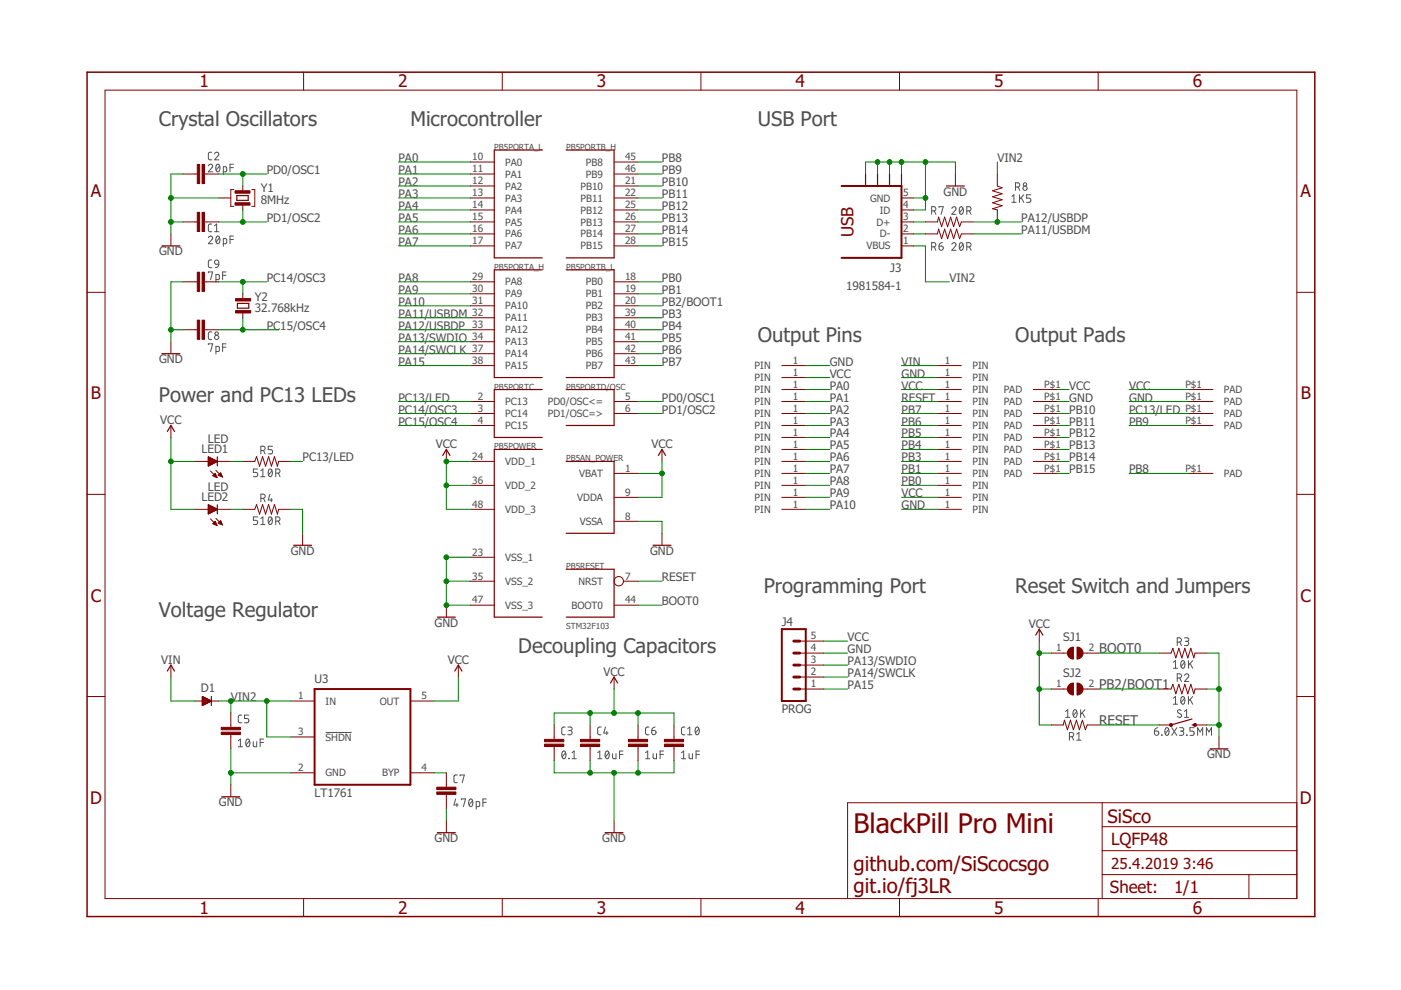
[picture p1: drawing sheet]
<svg xmlns="http://www.w3.org/2000/svg" width="297mm" height="210mm" viewBox="0 0 297 210" stroke-linecap="round" stroke-linejoin="round" font-family="sans-serif">
<g fill="none" stroke="#505050" stroke-width=".21">
<path d="M44.2 35.2a.44 .44 0 0 1 .6-.4 .44 .44 0 0 1 .1 .7l-.7 .9h.9M44.9 32.3h-.5l-.2 .3v1.1l.2 .2h.5M45.5 32.6a.44 .44 0 0 1 .6-.3 .44 .44 0 0 1 .1 .7l-.7 .9h.9M46 34.9l.2-.1a.93 .93 0 0 1 0 1.6 1.02 1.02 0 0 1-.2-1.5zM46.5 35.2l-.7 .9M47.3 36.4h.6l.1-.1-.1-.9-.6-.1v1.7M48.8 35.5h.7M49.5 34.8h-.7v1.6M215.3 39.6h.5a.44 .44 0 0 0 .4-.4 .44 .44 0 0 0-.4-.4h-.5v1.6M215.9 39.6l.3 .8M44.2 50.4a.45 .45 0 0 1 .6-.3 .45 .45 0 0 1 .1 .7l-.7 .9h.9M44.2 57.8v-.1h.9l-.5 1.6"/>
<path d="M44.9 47.5l-.6 .1-.1 .3v1l.2 .2h.5M44.9 55.1l-.6 .1-.1 .3v1l.2 .2h.5M45.5 49.1h.9M45.5 47.9l.4-.4v1.6M45.6 55.3l.3-.2 .3 .2 .2 .7-.8-.1-.1-.3zM45.8 59.3l.6-.1 .1-.7-.1-.2-.6-.1v1.6M46 50.2l.2-.2a.95 .95 0 0 1 0 1.7 1.02 1.02 0 0 1-.2-1.5zM46.4 56l-.3 .6-.4 .1M46.5 50.4l-.7 .9M47.2 58.4h.7M47.3 51.7l.6-.1 .1-.1-.1-.9h-.6v1.6M47.9 57.7h-.7v1.6"/>
<path d="M48.8 50.8h.7M49.5 50h-.7v1.7M197.5 52.3h.5a.46 .46 0 0 0 .4-.4 .46 .46 0 0 0-.4-.5h-.5v1.7M197.5 44.7h.5a.46 .46 0 0 0 .4-.4 .46 .46 0 0 0-.4-.5h-.5v1.6M198.1 52.3l.3 .8M198.1 44.7l.3 .7M199.1 52.2h.5a.45 .45 0 0 1 .4 .5 .45 .45 0 0 1-.5 .4 .45 .45 0 0 1-.4-.5zM199.1 44v-.2h.9l-.5 1.6M199.8 51.4l-.6 .3-.1 .5M201.8 51.8a.44 .44 0 0 1 .6-.3 .44 .44 0 0 1 .2 .7l-.8 .9h.9M201.8 44.2a.44 .44 0 0 1 .6-.3 .44 .44 0 0 1 .2 .7l-.8 .8h.9M203.6 51.5l.2-.1a.97 .97 0 0 1 0 1.7 1.02 1.02 0 0 1-.2-1.6z"/>
<path d="M203.6 43.9l.2-.1a.97 .97 0 0 1 0 1.6 1 1 0 0 1-.2-1.5zM204.2 51.8l-.7 .9M204.2 44.2l-.7 .9M205 52.3h.4a.46 .46 0 0 0 .5-.4 .46 .46 0 0 0-.5-.5h-.4v1.7M205 44.7h.4a.46 .46 0 0 0 .5-.4 .46 .46 0 0 0-.5-.5h-.4v1.6M205.5 52.3l.4 .8M205.5 44.7l.4 .7M214.5 41.7l.5-.4v1.6M214.5 42.9h.9M216.2 41.3v1.6M216.5 41.9l.6 1M217.1 41.3l-.9 1"/>
<path d="M218.5 41.3h-.8v.7h.5a.45 .45 0 0 1 .4 .5 .45 .45 0 0 1-.4 .4h-.5M44.2 73.1v-.2h.9l-.5 1.6M44.9 70.4h-.5l-.2 .3 .1 1.2 .6 .1M45.8 74.5l.6-.1 .1-.7-.1-.2-.6-.1v1.7M47.2 73.6h.7M47.9 72.9h-.7v1.6M54.6 99.4h-.9v.8h.6a.46 .46 0 0 1 .3 .4 .46 .46 0 0 1-.3 .5h-.6M55.3 99.8l.4-.4v1.7M55.3 95.5h.5a.46 .46 0 0 0 .4-.4 .46 .46 0 0 0-.4-.5h-.5v1.6M55.9 95.5l.3 .7M57 99.5l.3-.1a.97 .97 0 0 1 0 1.7 1.03 1.03 0 0 1-.3-1.6zM57.7 99.8l-.8 .9"/>
<path d="M57.8 94.6h-.9v.7h.5a.46 .46 0 0 1 .4 .5 .46 .46 0 0 1-.4 .4h-.5M54.6 109.6h-.9v.7h.6a.45 .45 0 0 1 .3 .5 .45 .45 0 0 1-.3 .4h-.6M55.3 111.2h.9M55.3 110l.4-.4v1.6M55.3 101.1h.9M55.3 105.7h.5a.44 .44 0 0 0 .4-.5 .44 .44 0 0 0-.4-.4h-.5v1.6M55.9 105.7l.3 .7M57 109.7l.3-.1a.95 .95 0 0 1 0 1.6 1 1 0 0 1-.3-1.5zM57.2 104.8l-.3 1.2h.9M57.5 105.7v.7M57.7 110l-.8 .8M58.5 110.5h.4a.44 .44 0 0 0 .5-.5 .44 .44 0 0 0-.5-.4h-.4v1.6"/>
<path d="M58.5 100.3h.4a.44 .44 0 0 0 .5-.4 .44 .44 0 0 0-.5-.5h-.4v1.7M59 110.5l.4 .7M59 100.3l.4 .8M249.6 136.1h.4a.46 .46 0 0 0 .5-.4 .46 .46 0 0 0-.5-.5h-.4v1.7M250.1 136.1l.4 .8M251.1 135.2h.6a.37 .37 0 0 1 .4 .4 .37 .37 0 0 1-.4 .4h-.4M251.6 136a.44 .44 0 0 1 .5 .4 .44 .44 0 0 1-.5 .5h-.5M50.5 157.1l.5-.4v1.6M50.5 158.3h.9M51.2 151.6h-.4l-.3 .4v1l.3 .2h.4M52.3 156.8l.1-.1a.8 .8 0 0 1 .7 .6 .8 .8 0 0 1-.2 .8l-.4 .2a1.04 1.04 0 0 1-.2-1.5zM52.7 151.6h-.9v.7h.6a.46 .46 0 0 1 .4 .5 .46 .46 0 0 1-.4 .4h-.6"/>
<path d="M52.9 157.1l-.7 .9M53.7 157.2v1l.3 .1h.4v-1.1M55.2 157.4h.7M55.9 156.7h-.7v1.6M69 155.3h5.5M119.3 159.3l.2-.1a.97 .97 0 0 1 0 1.7 1.02 1.02 0 0 1-.2-1.6zM119.8 154.2h-.5l-.2 .3v1.1l.2 .2h.5M119.9 159.6l-.7 .9M120.4 154.2h.5a.36 .36 0 0 1 .4 .3 .36 .36 0 0 1-.4 .4h-.3M120.9 154.9a.46 .46 0 0 1 .4 .4 .46 .46 0 0 1-.4 .5h-.5M121.3 159.6l.4-.4v1.7M126.7 159.6l.5-.4v1.7"/>
<path d="M127.4 154.2h-.5l-.2 .3v1.1l.2 .2h.5M128.4 154.2l-.4 1.2h.9M128.5 159.3l.2-.1a.97 .97 0 0 1 0 1.7 1.02 1.02 0 0 1-.2-1.6zM128.7 155.1v.7M129.1 159.6l-.7 .9M129.9 159.8v.9l.3 .2h.4v-1.1M131.4 160h.7M132.1 159.2h-.7v1.7M136.9 159.6l.4-.4v1.7M137.6 154.2h-.5l-.2 .3 .1 1.2 .6 .1M138.2 154.9h.5a.45 .45 0 0 1 .4 .5 .45 .45 0 0 1-.5 .4 .45 .45 0 0 1-.4-.5zM138.5 159.8v.9l.2 .2h.5v-1.1"/>
<path d="M138.9 154.2l-.4 .1-.3 .6M140 160h.7M140.7 159.2h-.7v1.7M144.5 159.6l.4-.4v1.7M145.2 154.2h-.5l-.2 .3 .1 1.2 .6 .1M145.8 155.8h.9M145.8 154.5l.4-.3v1.6M146.1 159.8v.9l.3 .2h.4v-1.1M147.6 154.3l.1-.1a.8 .8 0 0 1 .6 .5 .8 .8 0 0 1-.2 .9l-.3 .2a1.04 1.04 0 0 1-.2-1.5zM147.6 160h.7M148.2 154.5l-.8 .9M148.3 159.2h-.7v1.7"/>
<path d="M225.9 150.8l.5-.3v1.6M225.9 152.1h.9M226.7 156.2h.5a.46 .46 0 0 0 .4-.4 .46 .46 0 0 0-.4-.5h-.5v1.6M227.3 156.2l.3 .7M227.7 150.6l.2-.1a.95 .95 0 0 1 0 1.6 1.04 1.04 0 0 1-.2-1.5zM228.3 150.8l-.7 .9M228.3 155.7l.4-.4v1.6M228.3 156.9h.9M229.1 150.5v1.6M229.5 151.1l.5 1M230 150.5l-.9 1M244.8 155h.5a.45 .45 0 0 1 .4 .5 .45 .45 0 0 1-.5 .4 .45 .45 0 0 1-.4-.4z"/>
<path d="M245.5 154.3l-.6 .3-.1 .4M246.3 155.8l.1 .1zM247.2 154.4l.2-.1a.97 .97 0 0 1 0 1.6 1.02 1.02 0 0 1-.2-1.5zM247.8 154.6l-.7 1M248.4 154.3l1.1 1.6M248.8 148l.4-.3v1.6M248.8 140.4l.4-.3v1.6M248.8 149.3h.9M248.8 141.7h.9M249.5 154.3l-1.1 1.6M249.6 143.8h.4a.46 .46 0 0 0 .5-.5 .46 .46 0 0 0-.5-.4h-.4v1.6M250.1 154.3h.5a.36 .36 0 0 1 .4 .3 .36 .36 0 0 1-.4 .4h-.3"/>
<path d="M250.1 143.8l.4 .7M250.4 150.6l-.5-.1-.2 .3v.3l.6 .3a.41 .41 0 0 1 .1 .6 .41 .41 0 0 1-.6 0l-.2-.1M250.5 147.8l.3-.1a.97 .97 0 0 1 0 1.6 1 1 0 0 1-.3-1.5zM250.5 140.2l.3-.1a.97 .97 0 0 1 0 1.6 1 1 0 0 1-.3-1.5zM250.5 155a.46 .46 0 0 1 .5 .5 .46 .46 0 0 1-.5 .4h-.4M251.1 152.1h.9M251.1 150.8l.5-.3v1.6M251.1 143.2a.45 .45 0 0 1 .7-.3 .45 .45 0 0 1 .1 .7l-.8 .9h1M251.1 148l-.7 .9M251.1 140.4l-.7 .9M251.6 155.8l.1 .1zM252 140.1v1.6"/>
<path d="M252 147.7v1.6M252.3 148.3l.6 1M252.3 140.7l.6 1M252.9 147.7l-.9 1M252.9 140.1l-.9 1M253.2 154.3h-.9v.7h.5a.46 .46 0 0 1 .4 .5 .46 .46 0 0 1-.4 .4h-.5M253.9 155.9v-1.6l.5 .9 .6-.9v1.6M255.8 155.9v-1.6l.5 .9 .6-.9v1.6M96.6 169.4l-.4 1.3h.9M96.9 170.3v.7M97 164.3h-.5l-.3 .4 .1 1 .2 .2h.5M97.5 164.5v-.2h.9l-.4 1.6"/>
<path d="M97.8 169.6v-.2h.9l-.4 1.6M99.6 169.5l.2-.1a.97 .97 0 0 1 0 1.6 1.02 1.02 0 0 1-.2-1.5zM100.2 169.8l-.7 .9M101 171h.5l.2-.1v-.7l-.1-.2-.6-.1v1.7M102.4 170.1h.7M103.1 169.4h-.7v1.6M120.6 160.8l.1 .1zM121.3 160.9h.9M126.7 160.9h.9M136.9 160.9h.9M144.5 160.9h.9"/>
<circle cx="217.3" cy="39.9" r=".45"/>
<circle cx="217.3" cy="39.1" r=".36"/>
<circle cx="45.9" cy="70.7" r=".36"/>
<circle cx="45.9" cy="71.5" r=".46"/>
</g>
<g fill="none" stroke="#800000" stroke-width=".21">
<path d="M22.3 19.1h252.7v171.4h-252.7zM64.4 15.3v3.8M106.5 15.3v3.8M148.6 15.3v3.8M190.7 15.3v3.8M232.8 15.3v3.8M38.8 36.9h3M43.3 36.9h3.1M51.5 39.4v1.4M99.7 36.9h5.1M99.7 34.4h5.1M99.7 39.4h5.1"/>
<path d="M130.2 36.9h5.1M130.2 34.4h5.1M130.2 39.4h5.1M202.6 36.9v2.5M211.5 36.9v2.5l1 .4-2.1 .6 2.1 .7-2.1 .6 2.1 .7-2.1 .6 2.1 .6-2.1 .7 1.1 .2v2.6M36.2 49.6v2.5M38.8 47.1h3M38.8 59.8h3M43.3 47.1h3.1M43.3 59.8h3.1M46.4 42h2.5M49.6 40.2h-.7v3.6h.7"/>
<path d="M51.5 43.1v1.4M53.4 40.2h.6v3.6h-.6M99.7 47.1h5.1M99.7 42h5.1M99.7 44.5h5.1M99.7 49.6h5.1M99.7 52.1h5.1M99.7 59.8h5.1M130.2 47.1h5.1M130.2 42h5.1M130.2 44.5h5.1M130.2 49.6h5.1"/>
<path d="M130.2 52.1h5.1M130.2 59.8h5.1M191.1 47.1h2.6M191.1 42h2.6M191.1 44.5h2.6M191.1 49.6h2.6M191.1 52.1h2.6M196.2 47.1h2.6l.2-1.1 .6 2.1 .7-2.1 .6 2.1 .6-2.1 .7 2.1 .6-2.1 .7 2.1 .3-1h2.6M196.2 49.6h2.6l.2-1 .6 2 .7-2 .6 2 .6-2 .7 2 .6-2 .7 2 .3-1h2.6M18.5 62h3.8M36.2 72.5v2.5M38.8 69.9h3"/>
<path d="M43.3 69.9h3.1M51.5 62.3v1.4M51.5 66v1.4M99.7 62.3h5.1M99.7 64.8h5.1M99.7 67.4h5.1M99.7 69.9h5.1M99.7 72.5h5.1M99.7 75h5.1M99.7 77.5h5.1M130.2 62.3h5.1M130.2 64.8h5.1"/>
<path d="M130.2 67.4h5.1M130.2 69.9h5.1M130.2 72.5h5.1M130.2 75h5.1M130.2 77.5h5.1M165.8 77.5h5M198.8 77.5h5M275 62h3.8M36.2 90.2v2.6M41.3 97.8h2.9M44.2 96.9l1.9 .9-1.9 1zM44.2 98.8h.1"/>
<path d="M44.2 98.6h.3M44.2 98.5h.5M44.2 98.4h.8M44.2 98.3h1M44.2 98.1h1.2M44.2 98h1.5M44.2 97.9h1.7M44.2 97.8h1.8M44.2 97.7h1.5M44.2 97.6h1.3M44.2 97.4h1.1M44.2 97.3h.8"/>
<path d="M44.2 97.2h.6M44.2 97.1h.3M44.2 96.9h.1M44.6 99.9l1.4 1.4M45.8 99.7l1.4 1.4M46.1 97.8h2.8M51.5 97.8h2.5l.4-1 .6 2 .7-2 .6 2 .6-2 .7 2 .6-2 .6 2 .3-1h2.5M94.6 95.3v2.5M99.7 97.8h5.1M99.7 85.1h5.1M99.7 87.7h5.1M99.7 90.2h5.1"/>
<path d="M130.2 85.1h5.1M130.2 87.7h5.1M140.4 95.3v2.5M165.8 97.8h5M165.8 85.1h5M165.8 87.7h5M165.8 90.2h5M165.8 95.3h5M165.8 92.8h5M165.8 82.6h5M165.8 80.1h5M198.8 97.8h5"/>
<path d="M198.8 85.1h5M198.8 87.7h5M198.8 90.2h5M198.8 95.3h5M198.8 92.8h5M198.8 82.6h5M198.8 80.1h5M219.1 97.8h5.1M219.1 85.1h5.1M219.1 87.7h5.1M219.1 90.2h5.1M219.1 95.3h5.1"/>
<path d="M219.1 92.8h5.1M219.1 82.6h5.1M252.1 85.1h5.1M252.1 87.7h5.1M252.1 90.2h5.1M252.1 82.6h5.1M18.5 104.8h3.8M41.3 108h2.9M44.2 108.9h.1M44.2 108.8h.3M44.2 108.6h.6M44.2 108.5h.8"/>
<path d="M44.2 108.4h1M44.2 108.3h1.3M44.2 108.2h1.5M44.2 108.1h1.8M44.2 107.9h1.7M44.2 107.8h1.5M44.2 107.7h1.2M44.2 107.6h1M44.2 107.4h.8M44.2 107.3h.5M44.2 107.2h.3M44.2 107.1h.1"/>
<path d="M44.6 110l1.4 1.4M45.1 100.9l.5-.5 .4 .9zM45.1 111l.5-.5 .4 .9zM45.2 111.1h.6M45.2 100.8h.6M45.2 110.9h.6M45.2 100.9h.7M45.3 100.7h.5M45.3 110.8h.4M45.4 100.6h.3M45.4 111.2h.5M45.5 110.7h.2"/>
<path d="M45.5 101h.4M45.6 100.5h.1M45.6 110.6h.1M45.7 111.3h.3M45.8 109.9l1.4 1.4M45.8 101.2h.2M46.1 108h2.8M46.1 108l-1.9-1v1.9M46.1 108l-1.9 .9M46.3 100.8l.5-.6 .4 .9zM46.3 110.9l.5-.5 .4 .9zM46.3 100.7h.7"/>
<path d="M46.3 110.9h.7M46.4 110.8h.5M46.4 100.8h.6M46.4 100.6h.5M46.5 110.7h.4M46.6 100.5h.3M46.6 110.6h.2M46.6 111.1h.5M46.7 100.9h.4M46.7 100.3h.1M46.7 110.5h.1M46.9 111.2h.2"/>
<path d="M46.9 101h.2M51.5 108h2.5l.4-1 .6 2 .7-2 .6 2 .6-2 .7 2 .6-2 .6 2 .3-1h2.5M64.2 113.1v2.5M99.7 108h5.1M99.7 102.9h5.1M99.7 118.2h5.1M130.2 100.4h5.1M130.2 110.5h5.1M130.2 105.5h5.1M140.4 113.1v2.5M165.8 108h5M165.8 102.9h5"/>
<path d="M165.8 100.4h5M165.8 105.5h5M198.8 108h5M198.8 102.9h5M198.8 100.4h5M198.8 105.5h5M219.1 100.4h5.1M252.1 100.4h5.1M275 104.8h3.8M94.6 128.3v2.6M99.7 123.2h5.1M99.7 128.3h5.1"/>
<path d="M130.2 128.3h5.1M132.2 123.2h3.1M169.6 138.5h5M169.6 135.9h5M220.3 133.4v2.5M222.9 138.5h3.4M229.6 138.5h3.4M245.7 138.5h2.6l.4-1 .6 2 .6-2 .7 2 .6-2 .6 2 .7-2 .6 2 .3-1h2.5M18.5 147.7h3.8M36.2 141v2.6M41.3 148.6h1.6M42.9 147.7l1.9 .9-1.9 1z"/>
<path d="M42.9 149.5h.1M42.9 149.4h.3M42.9 149.3h.6M42.9 149.2h.8M42.9 149.1h1M42.9 148.9h1.3M42.9 148.8h1.5M42.9 148.7h1.8M42.9 148.6h1.8M42.9 148.5h1.5M42.9 148.3h1.3M42.9 148.2h1.1"/>
<path d="M42.9 148.1h.8M42.9 148h.6M42.9 147.8h.3M42.9 147.7h.1M44.8 148.6h1.6M48.9 151.2v3M48.9 155.7v3.1M61.6 148.6h5.1M61.6 156.3h5.1M87 148.6h5.1M97.2 141v2.6M117.5 153.7v3.1"/>
<path d="M117.5 158.3v3M125.1 153.7v3.1M125.1 158.3v3M130.2 143.6v2.5M135.3 153.7v3.1M135.3 158.3v3M142.9 153.7v3.1M142.9 158.3v3M169.6 146.1h5M169.6 143.6h5M169.6 141h5M222.9 153.7h2.5l.3-1 .6 2 .6-2 .7 2 .6-2 .7 2 .6-2 .6 2 .4-1h2.5"/>
<path d="M222.9 146.1h3.4M229.6 146.1h3.4M245.7 153.7h2.6M245.7 146.1h2.6l.4-1 .6 2 .6-2 .7 2 .6-2 .6 2 .7-2 .6 2 .3-1h2.5M253.4 153.7h2.5M258.4 156.3v2.5M275 147.7h3.8M48.9 166.4v2.5M61.6 163.9h5.1M87 163.9h5.1M94.6 163.9v3M94.6 168.4v3.1"/>
<path d="M94.6 174v2.6M130.2 174v2.6M233.7 170.2v20.3M233.7 175.3h41.3M275 170.2h-95.3v20.3M64.4 190.5v3.8M106.5 190.5v3.8M148.6 190.5v3.8M190.7 190.5v3.8M232.8 190.5v3.8M233.7 185.4h41.3M233.7 180.4h41.3"/>
<path d="M264.8 185.4v5.1"/>
<circle cx="131.2" cy="123.2" r=".99"/>
</g>
<g fill="#800000" stroke="#800000" stroke-width=".21">
<path d="M42.8 45h.5v4.1h-.5z"/>
<path d="M41.8 45h.5v4.1h-.5z"/>
<path d="M42.8 34.9h.5v4h-.5z"/>
<path d="M41.8 34.9h.5v4h-.5z"/>
<path d="M115.5 157.8h4v.5h-4z"/>
<path d="M115.5 156.8h4v.5h-4z"/>
<path d="M123.1 157.8h4v.5h-4z"/>
<path d="M123.1 156.8h4v.5h-4z"/>
<path d="M46.9 155.2h4.1v.5h-4.1z"/>
<path d="M46.9 154.2h4.1v.5h-4.1z"/>
<path d="M133.2 157.8h4.1v.5h-4.1z"/>
<path d="M133.2 156.8h4.1v.5h-4.1z"/>
<path d="M49.8 40.4h3.2v.6h-3.2z"/>
<path d="M49.8 43h3.2v.5h-3.2z"/>
<path d="M92.6 167.9h4.1v.5h-4.1z"/>
<path d="M92.6 166.9h4.1v.5h-4.1z"/>
<path d="M42.8 67.9h.5v4h-.5z"/>
<path d="M41.8 67.9h.5v4h-.5z"/>
<path d="M42.8 57.7h.5v4.1h-.5z"/>
<path d="M41.8 57.7h.5v4.1h-.5z"/>
<path d="M50 65.8h3.1v.6h-3.1z"/>
<path d="M50 63.3h3.1v.5h-3.1z"/>
<path d="M140.9 157.8h4v.5h-4z"/>
<path d="M140.9 156.8h4v.5h-4z"/>
</g>
<g fill="none" stroke="#800000" stroke-width=".25">
<path d="M115 31.8h-10.2v22.9h10.2M120 31.8h10.2v22.9h-10.2M183.5 36.9v2.5M186.1 36.9v2.5M188.6 36.9v2.5M191.1 36.9v2.5M200.7 39.4h3.8M34.3 52.1h3.8M50.2 41.5h2.4v1h-2.4zM115 57.2h-10.2v22.9h10.2M120 57.2h10.2v22.9h-10.2M34.3 75h3.8"/>
<path d="M50.3 64.3h2.4v1h-2.4zM35.5 91.5l.7-1.3 .8 1.3M44.2 96.9l1.9 .9-1.9 1zM46.1 96.9v1.9M93.9 96.6l.7-1.3 .8 1.3M115 95.3h-10.2v35.6h10.2M115 82.6h-10.2v10.2h10.2M120 82.6h10.2v7.6h-10.2M120 97.8h10.2v15.3h-10.2M139.6 96.6l.8-1.3 .7 1.3M44.2 107l1.9 1-1.9 .9zM46.1 107v1.9"/>
<path d="M62.3 115.6h3.8M138.5 115.6h3.8M92.7 130.9h3.8M120 120.7h10.2v10.2h-10.2M219.6 134.7l.7-1.3 .8 1.3M35.5 142.3l.7-1.3 .8 1.3M42.9 147.7l1.9 .9-1.9 1zM44.8 147.7v1.9M96.4 142.3l.8-1.3 .7 1.3M129.4 144.8l.8-1.2 .8 1.2M252.7 153.7h.7M252.7 152.4l-4.4 1.3"/>
<path d="M256.5 158.8h3.8M47 168.9h3.8M92.7 176.6h3.8M128.3 176.6h3.8"/>
</g>
<g fill="#800000" stroke="#800000" stroke-width=".21">
<path d="M228.3 137.2a1.27 1.27 0 0 1 1.3 1.3 1.27 1.27 0 0 1-1.3 1.2z" fill-rule="evenodd"/>
<path d="M226.6 137.6l.5-.3 .5-.1v2.5a1.27 1.27 0 0 1-1.2-.7 1.27 1.27 0 0 1 .2-1.4z" fill-rule="evenodd"/>
<path d="M228.3 144.8a1.27 1.27 0 0 1 1.3 1.3 1.27 1.27 0 0 1-1.3 1.3z" fill-rule="evenodd"/>
<path d="M226.6 145.2l.5-.3 .5-.1v2.6a1.27 1.27 0 0 1-1.2-.8 1.27 1.27 0 0 1 .2-1.4z" fill-rule="evenodd"/>
<circle cx="248.3" cy="153.7" r=".33"/>
<circle cx="253.4" cy="153.7" r=".33"/>
</g>
<path d="M178.4 39.4h12.7v15.3h-12.7M165.8 133.4h5v15.2h-5zM66.7 146.1h20.3v20.3h-20.3z" fill="none" stroke="#800000" stroke-width=".42"/>
<path d="M168.3 135.9h1.3M168.3 138.5h1.3M168.3 141h1.3M168.3 143.6h1.3M168.3 146.1h1.3" fill="none" stroke="#800000" stroke-width=".61"/>
<path d="M18.5 15.3h260.3v179h-260.3z" fill="none" stroke="#800000" stroke-width=".32"/>
<g fill="none" stroke="#008000" stroke-width=".21">
<path d="M38.8 36.9h-2.6v12.7M46.4 36.9h10.2M51.5 36.9v2.5M84.5 34.4h15.2M84.5 36.9h15.2M84.5 39.4h15.2M135.3 34.4h5.1M135.3 36.9h5.1M135.3 39.4h5.1M183.5 36.9v-2.5h19.1v2.5M186.1 34.4v2.5M188.6 34.4v2.5"/>
<path d="M191.1 34.4v2.5M196.2 34.4v10.1h-2.5M211.5 34.4v2.5M36.2 42h10.2M36.2 47.1h2.6M38.8 59.8h-2.6v12.7M46.4 47.1h10.2M46.4 59.8h10.2M51.5 44.5v2.6M51.5 59.8v2.5M84.5 42h15.2M84.5 44.5h15.2"/>
<path d="M84.5 47.1h15.2M84.5 49.6h15.2M84.5 52.1h15.2M84.5 59.8h15.2M135.3 42h5.1M135.3 44.5h5.1M135.3 47.1h5.1M135.3 49.6h5.1M135.3 52.1h5.1M135.3 59.8h5.1M193.7 42h2.5M193.7 47.1h2.5"/>
<path d="M193.7 49.6h2.5M193.7 52.1h2.5v7.7h5.1M206.4 47.1h10.1M206.4 49.6h10.1M36.2 69.9h2.6M46.4 69.9h12.7M51.5 67.4v2.5M84.5 62.3h15.2M84.5 64.8h15.2M84.5 67.4h15.2M84.5 72.5h15.2M84.5 75h15.2"/>
<path d="M84.5 77.5h15.2M84.5 69.9h15.2M135.3 62.3h5.1M135.3 64.8h5.1M135.3 67.4h5.1M135.3 72.5h5.1M135.3 75h5.1M135.3 77.5h5.1M135.3 69.9h5.1M170.8 77.5h5.1M191.1 77.5h7.7M36.2 97.8h5.1"/>
<path d="M36.2 92.8v15.2h5.1M48.9 97.8h2.6M61.6 97.8h2.6M84.5 85.1h15.2M84.5 87.7h15.2M84.5 90.2h15.2M99.7 97.8h-5.1v10.2h5.1M135.3 85.1h5.1M135.3 87.7h5.1M140.4 97.8v7.7h-5.1M170.8 82.6h5.1M170.8 85.1h5.1"/>
<path d="M170.8 87.7h5.1M170.8 90.2h5.1M170.8 92.8h5.1M170.8 95.3h5.1M170.8 97.8h5.1M170.8 80.1h5.1M191.1 82.6h7.7M191.1 85.1h7.7M191.1 87.7h7.7M191.1 90.2h7.7M191.1 92.8h7.7M191.1 95.3h7.7"/>
<path d="M191.1 97.8h7.7M191.1 80.1h7.7M224.2 82.6h2.5M224.2 85.1h2.5M224.2 87.7h2.5M224.2 90.2h2.5M224.2 92.8h2.5M224.2 95.3h2.5M224.2 97.8h2.5M239.4 82.6h12.7M239.4 85.1h12.7M239.4 87.7h12.7"/>
<path d="M239.4 90.2h12.7M48.9 108h2.6M61.6 108h2.6v5.1M94.6 102.9h5.1M99.7 118.2h-5.1v10.1h5.1M135.3 100.4h5.1M135.3 110.5h5.1v2.6M170.8 100.4h5.1M170.8 102.9h5.1M170.8 105.5h5.1M170.8 108h5.1M191.1 100.4h7.7"/>
<path d="M191.1 102.9h7.7M191.1 105.5h7.7M191.1 108h7.7M224.2 100.4h2.5M239.4 100.4h12.7M94.6 123.2h5.1M135.3 123.2h5.1M135.3 128.3h5.1M174.6 138.5h5.1M174.6 135.9h5.1M220.3 135.9v17.8h2.6M220.3 138.5h2.6"/>
<path d="M233 138.5h12.7M255.9 138.5h2.5v17.8M36.2 143.6v5h5.1M46.4 148.6h15.2M48.9 148.6v2.6M48.9 158.8v7.6M56.6 148.6v7.7h5M97.2 143.6v5h-5.1M117.5 153.7v-2.5h25.4v2.5M125.1 151.2v2.5M130.2 146.1v5.1M135.3 151.2v2.5"/>
<path d="M174.6 141h5.1M174.6 143.6h5.1M174.6 146.1h5.1M220.3 146.1h2.6M233 146.1h12.7M233 153.7h12.7M255.9 146.1h2.5M255.9 153.7h2.5M48.9 163.9h12.7M92.1 163.9h2.5M94.6 171.5v2.5M117.5 161.3v2.6h25.4v-2.6"/>
<path d="M125.1 161.3v2.6M130.2 163.9v10.1M135.3 161.3v2.6"/>
</g>
<g fill="#008000" stroke="#008000" stroke-width=".21">
<circle cx="51.5" cy="47.1" r=".51"/>
<circle cx="51.5" cy="36.9" r=".51"/>
<circle cx="94.6" cy="128.3" r=".51"/>
<circle cx="94.6" cy="123.2" r=".51"/>
<circle cx="94.6" cy="118.2" r=".51"/>
<circle cx="258.4" cy="146.1" r=".51"/>
<circle cx="258.4" cy="153.7" r=".51"/>
<circle cx="36.2" cy="47.1" r=".51"/>
<circle cx="36.2" cy="42" r=".51"/>
<circle cx="48.9" cy="163.9" r=".51"/>
<circle cx="36.2" cy="69.9" r=".51"/>
<circle cx="135.3" cy="163.9" r=".51"/>
<circle cx="130.2" cy="163.9" r=".51"/>
<circle cx="125.1" cy="163.9" r=".51"/>
<circle cx="196.2" cy="42" r=".51"/>
<circle cx="186.1" cy="34.4" r=".51"/>
<circle cx="188.6" cy="34.4" r=".51"/>
<circle cx="191.1" cy="34.4" r=".51"/>
<circle cx="196.2" cy="34.4" r=".51"/>
<circle cx="140.4" cy="100.4" r=".51"/>
<circle cx="94.6" cy="97.8" r=".51"/>
<circle cx="94.6" cy="102.9" r=".51"/>
<circle cx="220.3" cy="138.5" r=".51"/>
<circle cx="220.3" cy="146.1" r=".51"/>
<circle cx="36.2" cy="97.8" r=".51"/>
<circle cx="135.3" cy="151.2" r=".51"/>
<circle cx="130.2" cy="151.2" r=".51"/>
<circle cx="125.1" cy="151.2" r=".51"/>
<circle cx="211.5" cy="47.1" r=".51"/>
<circle cx="56.6" cy="148.6" r=".51"/>
<circle cx="48.9" cy="148.6" r=".51"/>
<circle cx="51.5" cy="59.8" r=".51"/>
<circle cx="51.5" cy="69.9" r=".51"/>
</g>
<text font-size="5.7" fill="#800000" x="181" y="176.6">BlackPill Pro Mini</text>
<g font-size="4.3" fill="#505050">
<text x="33.7" y="26.7">Crystal Oscillators</text>
<text x="87" y="26.7">Microcontroller</text>
<text x="160.7" y="26.7">USB Port</text>
<text x="160.7" y="72.4">Output Pins</text>
<text x="215.3" y="72.4">Output Pads</text>
<text x="33.7" y="85.1">Power and PC13 LEDs</text>
<text x="161.9" y="125.8">Programming Port</text>
<text x="215.3" y="125.8">Reset Switch and Jumpers</text>
<text x="33.7" y="130.8">Voltage Regulator</text>
<text x="109.9" y="138.5">Decoupling Capacitors</text>
</g>
<g font-size="4.3" fill="#800000">
<text x="181" y="184.7">github.com/SiScocsgo</text>
<text x="181" y="189.3">git.io/fj3LR</text>
</g>
<text font-size="3.9" fill="#800000" x="234.8" y="174.5">SiSco</text>
<g font-size="3.7" fill="#800000">
<text x="42.3" y="18.5">1</text>
<text x="84.4" y="18.5">2</text>
<text x="126.6" y="18.5">3</text>
<text x="168.7" y="18.5">4</text>
<text x="210.8" y="18.5">5</text>
<text x="252.9" y="18.5">6</text>
<text x="19.3" y="41.8">A</text>
<text x="275.8" y="41.8">A</text>
<text x="19.3" y="84.7">B</text>
<text x="275.8" y="84.7">B</text>
<text x="19.3" y="127.5">C</text>
<text x="275.8" y="127.5">C</text>
<text x="19.1" y="170.4">D</text>
<text x="275.6" y="170.4">D</text>
<text x="42.3" y="193.7">1</text>
<text x="84.4" y="193.7">2</text>
<text x="126.6" y="193.7">3</text>
<text x="168.7" y="193.7">4</text>
<text x="210.8" y="193.7">5</text>
<text x="252.9" y="193.7">6</text>
</g>
<g font-size="3.6" fill="#800000">
<text x="181" y="50.3" transform="rotate(-90 181 50.3)">USB</text>
<text x="235.6" y="179.1">LQFP48</text>
<text x="235.3" y="189.4">Sheet:</text>
<text x="248.9" y="189.3">1/1</text>
</g>
<g font-size="3.2" fill="#800000">
<text x="235.6" y="184.2">25.4.2019</text>
<text x="250.8" y="184.2">3:46</text>
</g>
<g font-size="2.9" fill="#505050">
<text x="233" y="138.5">BOOT0</text>
<text x="233" y="146.1">PB2/BOOT1</text>
<text x="233" y="153.7">RESET</text>
</g>
<g font-size="2.5" fill="#505050">
<text x="84.5" y="34.4">PA0</text>
<text x="140.4" y="34.4">PB8</text>
<text x="211.5" y="34.4">VIN2</text>
<text x="55.3" y="40.7">Y1</text>
<text x="56.5" y="36.9">PD0/OSC1</text>
<text x="84.5" y="36.9">PA1</text>
<text x="84.5" y="39.4">PA2</text>
<text x="84.5" y="42">PA3</text>
<text x="140.4" y="36.9">PB9</text>
<text x="140.4" y="39.4">PB10</text>
<text x="140.4" y="42">PB11</text>
<text x="200.1" y="41.5">GND</text>
<text x="55.3" y="43.2">8MHz</text>
<text x="56.5" y="47.1">PD1/OSC2</text>
<text x="84.5" y="44.5">PA4</text>
<text x="84.5" y="47.1">PA5</text>
<text x="140.4" y="44.5">PB12</text>
<text x="140.4" y="47.1">PB13</text>
<text x="216.5" y="47.1">PA12/USBDP</text>
<text x="84.5" y="49.6">PA6</text>
<text x="84.5" y="52.1">PA7</text>
<text x="140.4" y="49.6">PB14</text>
<text x="140.4" y="52.1">PB15</text>
<text x="216.5" y="49.6">PA11/USBDM</text>
<text x="33.7" y="54.2">GND</text>
<text x="56.5" y="59.7">PC14/OSC3</text>
<text x="84.5" y="59.7">PA8</text>
<text x="140.4" y="59.7">PB0</text>
<text x="188.8" y="57.7">J3</text>
<text x="201.3" y="59.7">VIN2</text>
<text x="54" y="63.8">Y2</text>
<text x="84.5" y="62.3">PA9</text>
<text x="84.5" y="64.8">PA10</text>
<text x="140.4" y="64.8">PB2/BOOT1</text>
<text x="140.4" y="62.3">PB1</text>
<text x="179.4" y="61.5">1981584-1</text>
<text x="54" y="66.1">32.768kHz</text>
<text x="56.5" y="69.9">PC15/OSC4</text>
<text x="84.5" y="67.4">PA11/USBDM</text>
<text x="84.5" y="69.9">PA12/USBDP</text>
<text x="140.4" y="69.9">PB4</text>
<text x="140.4" y="67.4">PB3</text>
<text x="33.7" y="77">GND</text>
<text x="84.5" y="72.4">PA13/SWDIO</text>
<text x="84.5" y="75">PA14/SWCLK</text>
<text x="84.5" y="77.5">PA15</text>
<text x="140.4" y="77.5">PB7</text>
<text x="140.4" y="72.4">PB5</text>
<text x="140.4" y="75">PB6</text>
<text x="175.9" y="77.5">GND</text>
<text x="191.1" y="77.5">VIN</text>
<text x="175.9" y="82.6">PA0</text>
<text x="175.9" y="80.1">VCC</text>
<text x="191.1" y="80.1">GND</text>
<text x="191.1" y="82.6">VCC</text>
<text x="226.7" y="82.6">VCC</text>
<text x="239.4" y="82.6">VCC</text>
<text x="34" y="90">VCC</text>
<text x="84.5" y="85.1">PC13/LED</text>
<text x="84.5" y="87.7">PC14/OSC3</text>
<text x="140.4" y="87.7">PD1/OSC2</text>
<text x="140.4" y="85.1">PD0/OSC1</text>
<text x="175.9" y="85.1">PA1</text>
<text x="175.9" y="87.7">PA2</text>
<text x="191.1" y="85.1">RESET</text>
<text x="191.1" y="87.7">PB7</text>
<text x="226.7" y="85.1">GND</text>
<text x="226.7" y="87.7">PB10</text>
<text x="239.4" y="85.1">GND</text>
<text x="239.4" y="87.7">PC13/LED</text>
<text x="44.1" y="93.9">LED</text>
<text x="84.5" y="90.2">PC15/OSC4</text>
<text x="92.4" y="95">VCC</text>
<text x="138.1" y="95">VCC</text>
<text x="175.9" y="90.2">PA3</text>
<text x="175.9" y="92.8">PA4</text>
<text x="175.9" y="95.3">PA5</text>
<text x="191.1" y="92.8">PB5</text>
<text x="191.1" y="95.3">PB4</text>
<text x="191.1" y="90.2">PB6</text>
<text x="226.7" y="90.2">PB11</text>
<text x="226.7" y="92.8">PB12</text>
<text x="226.7" y="95.3">PB13</text>
<text x="239.4" y="90.2">PB9</text>
<text x="42.7" y="96.1">LED1</text>
<text x="64.2" y="97.8">PC13/LED</text>
<text x="175.9" y="97.8">PA6</text>
<text x="175.9" y="100.4">PA7</text>
<text x="191.1" y="97.8">PB3</text>
<text x="191.1" y="100.4">PB1</text>
<text x="226.7" y="97.8">PB14</text>
<text x="226.7" y="100.4">PB15</text>
<text x="239.4" y="100.4">PB8</text>
<text x="42.7" y="106.2">LED2</text>
<text x="44.1" y="104.1">LED</text>
<text x="175.9" y="102.9">PA8</text>
<text x="175.9" y="105.5">PA9</text>
<text x="175.9" y="108">PA10</text>
<text x="191.1" y="102.9">PB0</text>
<text x="191.1" y="108">GND</text>
<text x="191.1" y="105.5">VCC</text>
<text x="61.6" y="117.6">GND</text>
<text x="137.8" y="117.6">GND</text>
<text x="140.4" y="123.2">RESET</text>
<text x="140.4" y="128.3">BOOT0</text>
<text x="92.1" y="132.9">GND</text>
<text x="165.7" y="132.6">J4</text>
<text x="179.7" y="135.9">VCC</text>
<text x="218.1" y="133.1">VCC</text>
<text x="225.4" y="135.9">SJ1</text>
<text x="34.2" y="140.8">VIN</text>
<text x="94.9" y="140.8">VCC</text>
<text x="128" y="143.3">VCC</text>
<text x="179.7" y="141">PA13/SWDIO</text>
<text x="179.7" y="143.5">PA14/SWCLK</text>
<text x="179.7" y="138.5">GND</text>
<text x="225.4" y="143.5">SJ2</text>
<text x="42.6" y="146.7">D1</text>
<text x="48.9" y="148.6">VIN2</text>
<text x="66.7" y="144.8">U3</text>
<text x="179.7" y="146.1">PA15</text>
<text x="165.7" y="151.2">PROG</text>
<text x="255.9" y="160.8">GND</text>
<text x="46.4" y="171">GND</text>
<text x="66.7" y="168.9">LT1761</text>
<text x="92.1" y="178.6">GND</text>
<text x="127.7" y="178.6">GND</text>
</g>
<g font-size="2.1" fill="#505050">
<text x="100.1" y="34">10</text>
<text x="107.1" y="35.1">PA0</text>
<text x="124.2" y="35.1">PB8</text>
<text x="132.5" y="34">45</text>
<text x="100.1" y="36.5">11</text>
<text x="100.1" y="39.1">12</text>
<text x="100.1" y="41.6">13</text>
<text x="107.1" y="37.7">PA1</text>
<text x="107.1" y="40.2">PA2</text>
<text x="123.1" y="40.2">PB10</text>
<text x="124.2" y="37.7">PB9</text>
<text x="132.5" y="36.5">46</text>
<text x="132.5" y="39.1">21</text>
<text x="132.5" y="41.6">22</text>
<text x="191.5" y="41.6">5</text>
<text x="100.1" y="44.2">14</text>
<text x="100.1" y="46.7">15</text>
<text x="107.1" y="42.7">PA3</text>
<text x="107.1" y="45.3">PA4</text>
<text x="107.1" y="47.8">PA5</text>
<text x="123.1" y="42.7">PB11</text>
<text x="123.1" y="45.3">PB12</text>
<text x="123.1" y="47.8">PB13</text>
<text x="132.5" y="44.2">25</text>
<text x="132.5" y="46.7">26</text>
<text x="184.5" y="42.7">GND</text>
<text x="185.8" y="47.8">D+</text>
<text x="186.5" y="45.3">ID</text>
<text x="191.5" y="46.7">3</text>
<text x="191.5" y="44.2">4</text>
<text x="100.1" y="49.2">16</text>
<text x="100.1" y="51.8">17</text>
<text x="107.1" y="50.4">PA6</text>
<text x="107.1" y="52.9">PA7</text>
<text x="123.1" y="50.4">PB14</text>
<text x="123.1" y="52.9">PB15</text>
<text x="132.5" y="49.2">27</text>
<text x="132.5" y="51.8">28</text>
<text x="183.7" y="52.9">VBUS</text>
<text x="186.6" y="50.4">D-</text>
<text x="191.5" y="49.2">2</text>
<text x="191.5" y="51.8">1</text>
<text x="100.1" y="59.4">29</text>
<text x="132.5" y="59.4">18</text>
<text x="100.1" y="61.9">30</text>
<text x="100.1" y="64.5">31</text>
<text x="107.1" y="60.5">PA8</text>
<text x="107.1" y="63">PA9</text>
<text x="107.1" y="65.6">PA10</text>
<text x="124.2" y="60.5">PB0</text>
<text x="124.2" y="63">PB1</text>
<text x="124.2" y="65.6">PB2</text>
<text x="132.5" y="61.9">19</text>
<text x="132.5" y="64.5">20</text>
<text x="100.1" y="67">32</text>
<text x="100.1" y="69.5">33</text>
<text x="107.1" y="68.1">PA11</text>
<text x="107.1" y="70.7">PA12</text>
<text x="124.2" y="68.1">PB3</text>
<text x="124.2" y="70.7">PB4</text>
<text x="132.5" y="67">39</text>
<text x="132.5" y="69.5">40</text>
<text x="100.1" y="72.1">34</text>
<text x="100.1" y="74.6">37</text>
<text x="100.1" y="77.2">38</text>
<text x="107.1" y="73.2">PA13</text>
<text x="107.1" y="75.7">PA14</text>
<text x="124.2" y="73.2">PB5</text>
<text x="124.2" y="75.7">PB6</text>
<text x="132.5" y="72.1">41</text>
<text x="132.5" y="74.6">42</text>
<text x="132.5" y="77.2">43</text>
<text x="168.1" y="77.2">1</text>
<text x="200.3" y="77.2">1</text>
<text x="107.1" y="78.3">PA15</text>
<text x="124.2" y="78.3">PB7</text>
<text x="160" y="83.4">PIN</text>
<text x="160" y="80.8">PIN</text>
<text x="160" y="78.3">PIN</text>
<text x="168.1" y="82.2">1</text>
<text x="168.1" y="79.7">1</text>
<text x="200.3" y="82.2">1</text>
<text x="200.3" y="79.7">1</text>
<text x="206.2" y="78.3">PIN</text>
<text x="206.2" y="83.4">PIN</text>
<text x="206.2" y="80.8">PIN</text>
<text x="212.8" y="83.4">PAD</text>
<text x="221.4" y="82.2">P$1</text>
<text x="251.3" y="82.2">P$1</text>
<text x="259.5" y="83.4">PAD</text>
<text x="101.3" y="84.8">2</text>
<text x="101.3" y="87.3">3</text>
<text x="101.3" y="89.9">4</text>
<text x="107.1" y="85.9">PC13</text>
<text x="107.1" y="88.4">PC14</text>
<text x="116.2" y="85.9">PD0/OSC&lt;=</text>
<text x="116.2" y="88.4">PD1/OSC=&gt;</text>
<text x="132.5" y="84.8">5</text>
<text x="132.5" y="87.3">6</text>
<text x="160" y="88.4">PIN</text>
<text x="160" y="85.9">PIN</text>
<text x="168.1" y="89.9">1</text>
<text x="168.1" y="87.3">1</text>
<text x="168.1" y="84.8">1</text>
<text x="200.3" y="84.8">1</text>
<text x="200.3" y="87.3">1</text>
<text x="200.3" y="89.9">1</text>
<text x="206.2" y="85.9">PIN</text>
<text x="206.2" y="88.4">PIN</text>
<text x="212.8" y="88.4">PAD</text>
<text x="212.8" y="85.9">PAD</text>
<text x="221.4" y="89.9">P$1</text>
<text x="221.4" y="87.3">P$1</text>
<text x="221.4" y="84.8">P$1</text>
<text x="251.3" y="87.3">P$1</text>
<text x="251.3" y="89.9">P$1</text>
<text x="251.3" y="84.8">P$1</text>
<text x="259.5" y="88.4">PAD</text>
<text x="259.5" y="85.9">PAD</text>
<text x="107.1" y="91">PC15</text>
<text x="160" y="93.5">PIN</text>
<text x="160" y="91">PIN</text>
<text x="168.1" y="94.9">1</text>
<text x="168.1" y="92.4">1</text>
<text x="200.3" y="92.4">1</text>
<text x="200.3" y="94.9">1</text>
<text x="206.2" y="91">PIN</text>
<text x="206.2" y="93.5">PIN</text>
<text x="212.8" y="93.5">PAD</text>
<text x="212.8" y="91">PAD</text>
<text x="221.4" y="94.9">P$1</text>
<text x="221.4" y="92.4">P$1</text>
<text x="259.5" y="91">PAD</text>
<text x="100.1" y="97.5">24</text>
<text x="107.1" y="98.6">VDD_1</text>
<text x="122.8" y="101.1">VBAT</text>
<text x="132.5" y="100">1</text>
<text x="160" y="101.1">PIN</text>
<text x="160" y="98.6">PIN</text>
<text x="160" y="96.1">PIN</text>
<text x="168.1" y="100">1</text>
<text x="168.1" y="97.5">1</text>
<text x="200.3" y="97.5">1</text>
<text x="200.3" y="100">1</text>
<text x="206.2" y="96.1">PIN</text>
<text x="206.2" y="98.6">PIN</text>
<text x="206.2" y="101.1">PIN</text>
<text x="212.8" y="101.1">PAD</text>
<text x="212.8" y="98.6">PAD</text>
<text x="212.8" y="96.1">PAD</text>
<text x="221.4" y="100">P$1</text>
<text x="221.4" y="97.5">P$1</text>
<text x="251.3" y="100">P$1</text>
<text x="259.5" y="101.1">PAD</text>
<text x="100.1" y="102.6">36</text>
<text x="100.1" y="107.6">48</text>
<text x="107.1" y="103.7">VDD_2</text>
<text x="122.4" y="106.2">VDDA</text>
<text x="132.5" y="105.1">9</text>
<text x="160" y="106.2">PIN</text>
<text x="160" y="103.7">PIN</text>
<text x="168.1" y="107.6">1</text>
<text x="168.1" y="105.1">1</text>
<text x="168.1" y="102.6">1</text>
<text x="200.3" y="102.6">1</text>
<text x="200.3" y="105.1">1</text>
<text x="200.3" y="107.6">1</text>
<text x="206.2" y="103.7">PIN</text>
<text x="206.2" y="106.2">PIN</text>
<text x="107.1" y="108.8">VDD_3</text>
<text x="122.9" y="111.3">VSSA</text>
<text x="132.5" y="110.2">8</text>
<text x="160" y="108.8">PIN</text>
<text x="206.2" y="108.8">PIN</text>
<text x="100.1" y="117.8">23</text>
<text x="107.1" y="118.9">VSS_1</text>
<text x="100.1" y="122.9">35</text>
<text x="107.1" y="124">VSS_2</text>
<text x="122.7" y="124">NRST</text>
<text x="132.5" y="122.9">7</text>
<text x="100.1" y="128">47</text>
<text x="107.1" y="129.1">VSS_3</text>
<text x="121.2" y="129.1">BOOT0</text>
<text x="132.5" y="128">44</text>
<text x="171.9" y="135.6">5</text>
<text x="171.9" y="143.2">2</text>
<text x="171.9" y="140.7">3</text>
<text x="171.9" y="138.1">4</text>
<text x="223.9" y="138.1">1</text>
<text x="230.9" y="138.1">2</text>
<text x="63.2" y="148.3">1</text>
<text x="69" y="149.4">IN</text>
<text x="80.5" y="149.4">OUT</text>
<text x="89.4" y="148.3">5</text>
<text x="171.9" y="145.7">1</text>
<text x="223.9" y="145.7">1</text>
<text x="230.9" y="145.7">2</text>
<text x="63.2" y="155.9">3</text>
<text x="69" y="157">SHDN</text>
<text x="63.2" y="163.5">2</text>
<text x="69" y="164.6">GND</text>
<text x="81" y="164.6">BYP</text>
<text x="89.4" y="163.5">4</text>
</g>
<g font-size="1.8" fill="#505050">
<text x="104.8" y="31.8">PB5PORTA_L</text>
<text x="120" y="31.8">PB5PORTB_H</text>
<text x="104.8" y="57.2">PB5PORTA_H</text>
<text x="120" y="57.2">PB5PORTB_L</text>
<text x="104.8" y="82.6">PB5PORTC</text>
<text x="120" y="82.6">PB5PORTD/O</text>
<text x="130.5" y="82.6">SC</text>
<text x="104.8" y="95.3">PB5POWER</text>
<text x="120" y="97.8">PB5AN_POWER</text>
<text x="120" y="120.7">PB5RESET</text>
<text x="120" y="133.4">STM32F103</text>
</g>
</svg>
